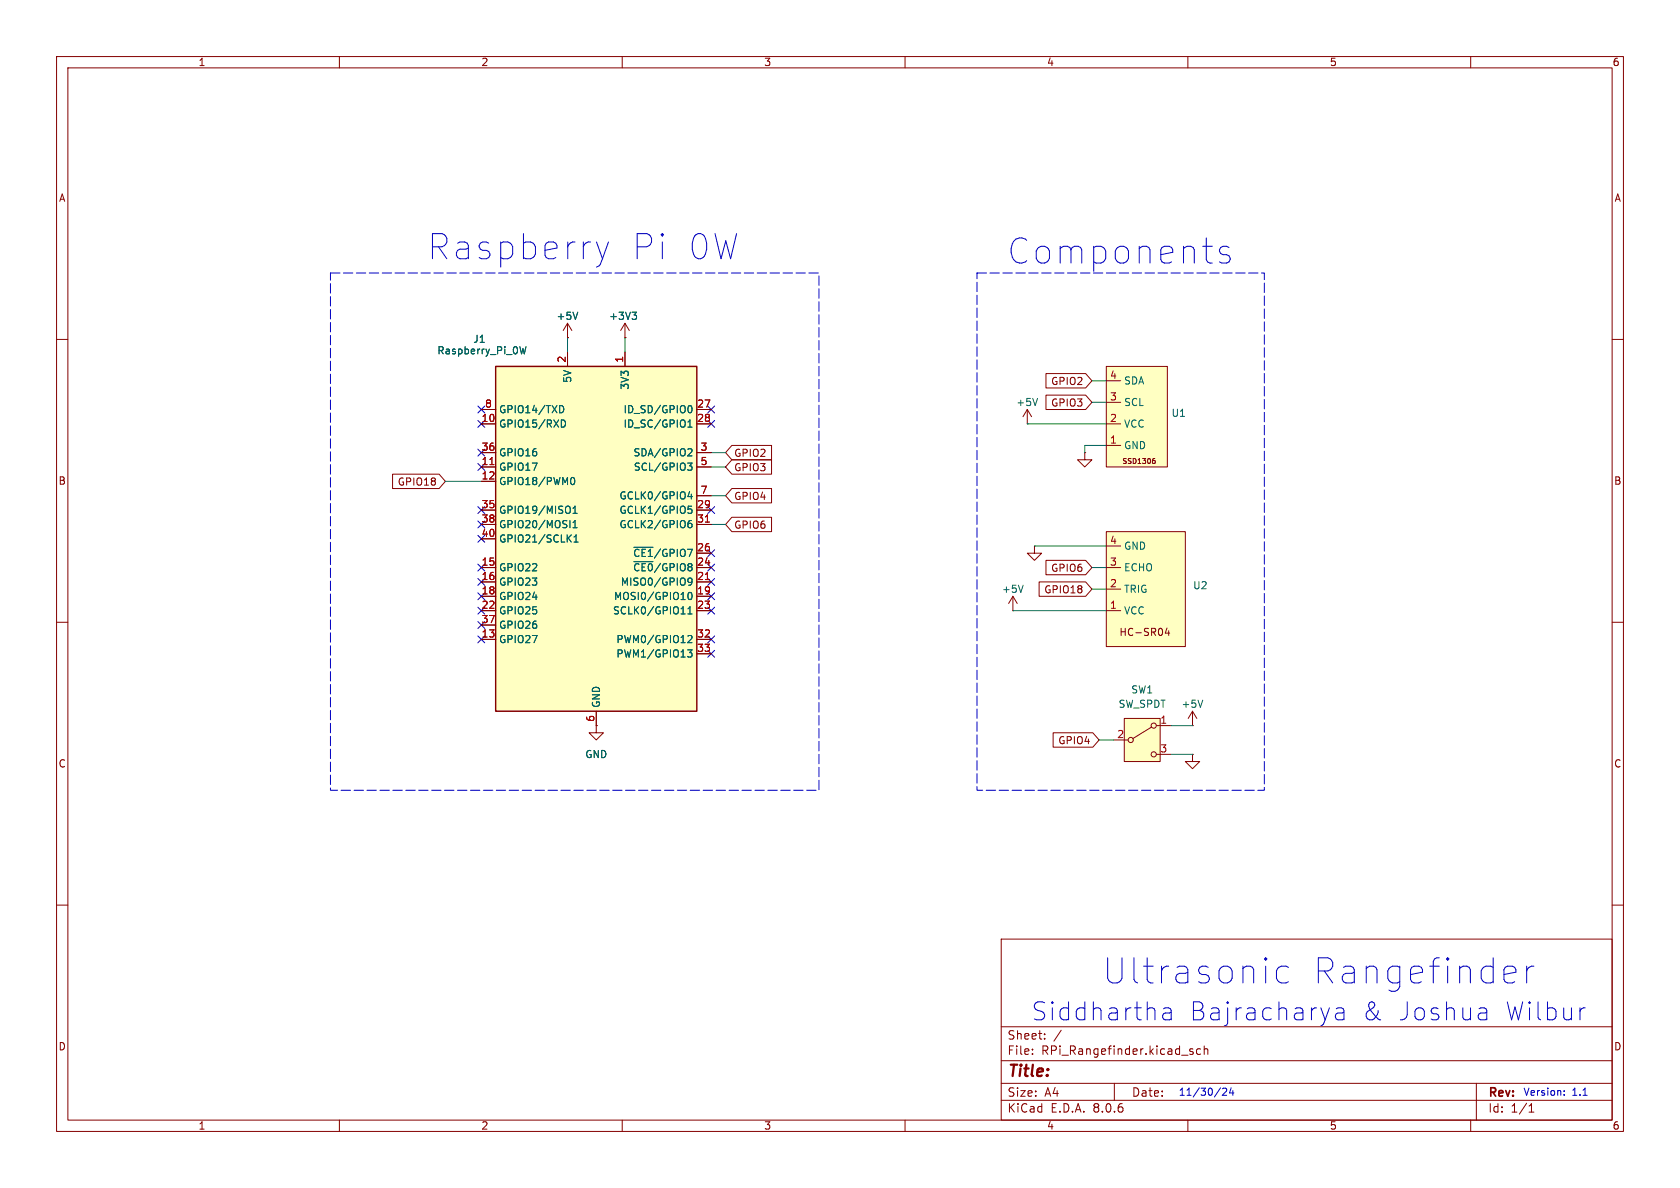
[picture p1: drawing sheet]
<svg xmlns="http://www.w3.org/2000/svg" width="297mm" height="210mm" viewBox="0 0 297 210" stroke-linecap="round" stroke-linejoin="round" font-family="sans-serif">
<g fill="none" stroke="#840000" stroke-width=".18">
<path d="M10 10h277v190h-277zM12 12h273v186h-273zM60 10v2M110 10v2M160 10v2M210 10v2M260 10v2M10 60h2M285 60h2M181.6 74.9h.1M181.6 72.4l-.8 1.3M181.6 72.4v2.5"/>
<path d="M181.6 72.4l.8 1.3M10 110h2M285 110h2M10 160h2M285 160h2M177 166h108v32h-108zM60 198v2M110 198v2M160 198v2M177 194.5h108M177 191.5h108M177 187.5h108"/>
<path d="M177 181.5h108M182.5 186.3v.1M182.5 185.5v.1M184.7 183.6v.1M184.7 182.8v.1M187.6 182.1l-1.3 2M197 191.5v3M210 198v2M210.4 185.8l.5 .2 .1 .2-.3 .2-.4-.1M210.4 185.5h.5M212.2 185.5l-.4-.1-.3 .3v.4l.2 .2h.5M212.9 185.5l.2-.1 .4 .1v.9"/>
<path d="M212.9 184.9v1.5M260 198v2M261 191.5v6.5M270.3 196.6h.9M270.3 195.5l.4-.4v1.5"/>
</g>
<path d="M183.4 70.4l-.4 1.3" fill="none" stroke="#006464" stroke-width=".18"/>
<path d="M87.6 64.8h35.6v60.9h-35.6z" fill="#ffffc2"/>
<path d="M87.6 64.8h35.6v60.9h-35.6z" fill="none" stroke="#840000" stroke-width=".25"/>
<g fill="none" stroke="#840000" stroke-width=".18">
<path d="M100.3 59.7h.1M100.3 57.2v2.5M100.3 57.2l-.7 1.2M100.3 57.2l.8 1.2M110.5 59.7h.1M110.5 57.2v2.5M110.5 57.2l-.8 1.2M110.5 57.2l.8 1.2M85.1 74.9h2.5M85.1 72.4h2.5M100.3 62.2v2.6M110.5 62.2v2.6"/>
<path d="M123.2 74.9h2.5M123.2 72.4h2.5M85.1 82.6h2.5M85.1 85.1h2.5M85.1 90.2h2.5M85.1 80h2.5M85.1 92.7h2.5M85.1 95.3h2.5M123.2 82.6h2.5M123.2 97.8h2.5M123.2 90.2h2.5M123.2 80h2.5"/>
<path d="M123.2 92.7h2.5M123.2 87.6h2.5M191.8 80v1.3h1.2l-1.2 1.3-1.3-1.3h1.3M191.8 80h.1M85.1 113h2.5M85.1 100.3h2.5M85.1 102.9h2.5M85.1 105.4h2.5M85.1 108h2.5M85.1 110.5h2.5M123.2 113h2.5M123.2 100.3h2.5"/>
<path d="M123.2 102.9h2.5M123.2 105.4h2.5M123.2 108h2.5M123.2 115.6h2.5M105.4 128.3v1.2h1.3l-1.3 1.3-1.3-1.3h1.3M105.4 128.3h.1M105.4 125.7v2.6"/>
</g>
<g fill="none" stroke="#006464" stroke-width=".18">
<path d="M102.1 55.2l-.4 1.3M111.7 55.2h.8l-.4 .5M112.3 55.7l.2 .2v.3l-.2 .3M91.9 61.3l.3 1.3 .2-1 .3 1 .3-1.3M98.9 71.7a.64 .64 0 0 1 .8 .6 .64 .64 0 0 1-.8 .7M99.2 74.2a.64 .64 0 0 1 .8 .7 .64 .64 0 0 1-.8 .6M121.6 75.5h.7M121.6 74.6l.4-.4v1.3M121.8 71.8l.1-.1a.68 .68 0 0 1 .5 .6 .68 .68 0 0 1-.5 .7l-.1-.1M121.8 79.3l.4 .1 .1 .3-.7 .9h.7M100.5 95.1l.5 .7M100.8 89.7v.9"/>
<path d="M100.9 84.9l.1-.4 .2-.1a.68 .68 0 0 1 .4 .6 .68 .68 0 0 1-.4 .7l-.2-.2-.1-.3M101 94.6l-.7 .7M101.3 90.7h.7M101.3 93.3h.7M101.3 89.8l.4-.3v1.2M101.3 92.4l.4-.4v1.3M101.5 95.8h.7M101.5 94.9l.3-.3v1.2M112.1 99.3h3.3M112.1 96.7h3.3M121.6 81.9h.7l-.4 .4 .4 .2v.4l-.2 .2h-.4M121.6 92.7l.3-.2 .3 .1 .1 .1v.3l-.2 .3-.4-.1-.1-.2"/>
<path d="M121.9 86.9l-.3 .9h.8M122.2 92l-.3 .1-.3 .5M122.2 87.4v.8M122.3 89.5h-.6l-.1 .6 .2-.1h.4l.1 .2v.4l-.2 .1-.5-.1M120.4 108.5h.7M121.6 114.9h.7l-.4 .5 .4 .1v.5l-.2 .1h-.5M121.6 112.5l.5-.2 .2 .4-.7 .9h.7M121.6 108.5h.7M121.6 107.6l.4-.3v1.2M121.7 104.8l.2-.1a.68 .68 0 0 1 .5 .7 .68 .68 0 0 1-.5 .6l-.2-.1-.1-.4zM122.3 102.7l-.2 .3-.4-.1-.1-.2 .1-.5h.4l.2 .1a.84 .84 0 0 1-.3 1.1h-.3"/>
</g>
<path d="M86.6 82.1h.7M124.7 92.3h.7M124.7 102.5h.7" fill="none" stroke="#a90000" stroke-width=".18"/>
<path d="M195.6 64.8h10.8v17.8h-10.8z" fill="#ffffc2"/>
<path d="M195.6 64.8h10.8v17.8h-10.8zM195.6 78.7h2.5M195.6 74.9h2.5M195.6 71.1h2.5M195.6 67.3h2.5M203.9 81.4l.3 .2v.3h-.3M204 81h.2" fill="none" stroke="#840000" stroke-width=".18"/>
<path d="M195.6 94h13.9v20.3h-13.9z" fill="#ffffc2"/>
<path d="M195.6 94h13.9v20.3h-13.9zM195.6 96.5h2.5M195.6 108h2.5M195.6 104.1h2.5M195.6 100.3h2.5M206.3 111l-.3 .9h.8M206.6 111.5v.8" fill="none" stroke="#840000" stroke-width=".18"/>
<path d="M198.8 127h6.3v7.6h-6.3z" fill="#ffffc2"/>
<g fill="none" stroke="#840000" stroke-width=".18">
<path d="M100.3 59.7h.1M110.5 59.7h.1M85.1 74.9h2.5M85.1 72.4h2.5M100.3 62.2v2.6M110.5 62.2v2.6M123.2 74.9h2.5M123.2 72.4h2.5M129.4 78.7h7v2.6h-7l-1.1-1.3zM184.9 69.8h7l1.1 1.3-1.1 1.3h-7zM184.9 66h7l1.1 1.3-1.1 1.3h-7zM69.4 83.8h8.2l1.1 1.3-1.1 1.3h-8.2z"/>
<path d="M85.1 82.6h2.5M85.1 85.1h2.5M85.1 90.2h2.5M85.1 80h2.5M85.1 92.7h2.5M85.1 95.3h2.5M123.2 82.6h2.5M123.2 97.8h2.5M123.2 90.2h2.5M123.2 80h2.5M123.2 92.7h2.5M123.2 87.6h2.5"/>
<path d="M129.4 91.4h7v2.6h-7l-1.1-1.3zM129.4 86.4h7v2.5h-7l-1.1-1.3zM129.4 81.3h7v2.5h-7l-1.1-1.2zM182.9 96.5v1.3h1.2l-1.2 1.3-1.3-1.3h1.3M182.9 96.5h.1M184.9 99.1h7l1.1 1.2-1.1 1.3h-7zM85.1 113h2.5M85.1 100.3h2.5M85.1 102.9h2.5M85.1 105.4h2.5M85.1 108h2.5M85.1 110.5h2.5"/>
<path d="M123.2 113h2.5M123.2 100.3h2.5M123.2 102.9h2.5M123.2 105.4h2.5M123.2 108h2.5M123.2 115.6h2.5M179.1 108h.1M179.1 105.4l-.8 1.3M179.1 105.4v2.6M179.1 105.4l.7 1.3M183.7 102.9h8.2l1.1 1.2-1.1 1.3h-8.2zM105.4 128.3h.1"/>
<path d="M105.4 125.7v2.6M186.2 129.5h7l1.1 1.3-1.1 1.3h-7zM196.8 130.8h2.6M198.8 127h6.3v7.6h-6.3zM203.6 128.5l-3.3 2.1M204.5 128.3h2.5M204.5 133.4h2.5M210.8 128.3h.1M210.8 133.4v1.2h1.3l-1.3 1.3-1.3-1.3h1.3M210.8 133.4h.1M210.8 125.7l-.7 1.3M210.8 125.7v2.6"/>
<path d="M210.8 125.7l.8 1.3"/>
<circle cx="199.9" cy="130.8" r=".46"/>
<circle cx="204" cy="128.3" r=".46"/>
<circle cx="204" cy="133.4" r=".46"/>
</g>
<g fill="none" stroke="#006464" stroke-width=".18">
<path d="M102.1 55.2l-.4 1.3M111.7 55.2h.8l-.4 .5M112.3 55.7l.2 .2v.3l-.2 .3M91.9 61.3l.3 1.3 .2-1 .3 1 .3-1.3M98.9 71.7a.64 .64 0 0 1 .8 .6 .64 .64 0 0 1-.8 .7M99.2 74.2a.64 .64 0 0 1 .8 .7 .64 .64 0 0 1-.8 .6M121.6 75.5h.7M121.6 74.6l.4-.4v1.3M121.8 71.8l.1-.1a.68 .68 0 0 1 .5 .6 .68 .68 0 0 1-.5 .7l-.1-.1M121.8 79.3l.4 .1 .1 .3-.7 .9h.7M100.5 95.1l.5 .7M100.8 89.7v.9"/>
<path d="M100.9 84.9l.1-.4 .2-.1a.68 .68 0 0 1 .4 .6 .68 .68 0 0 1-.4 .7l-.2-.2-.1-.3M101 94.6l-.7 .7M101.3 90.7h.7M101.3 93.3h.7M101.3 89.8l.4-.3v1.2M101.3 92.4l.4-.4v1.3M101.5 95.8h.7M101.5 94.9l.3-.3v1.2M112.1 99.3h3.3M112.1 96.7h3.3M121.6 81.9h.7l-.4 .4 .4 .2v.4l-.2 .2h-.4M121.6 92.7l.3-.2 .3 .1 .1 .1v.3l-.2 .3-.4-.1-.1-.2"/>
<path d="M121.9 86.9l-.3 .9h.8M122.2 92l-.3 .1-.3 .5M122.2 87.4v.8M122.3 89.5h-.6l-.1 .6 .2-.1h.4l.1 .2v.4l-.2 .1-.5-.1M120.4 108.5h.7M121.6 114.9h.7l-.4 .5 .4 .1v.5l-.2 .1h-.5M121.6 112.5l.5-.2 .2 .4-.7 .9h.7M121.6 108.5h.7M121.6 107.6l.4-.3v1.2M121.7 104.8l.2-.1a.68 .68 0 0 1 .5 .7 .68 .68 0 0 1-.5 .6l-.2-.1-.1-.4zM122.3 102.7l-.2 .3-.4-.1-.1-.2 .1-.5h.4l.2 .1a.84 .84 0 0 1-.3 1.1h-.3M180.9 103.4l-.4 1.3"/>
<path d="M212.6 123.8l-.4 1.2"/>
</g>
<g fill="none" stroke="#0000c2" stroke-width=".18">
<path d="M105.5 42.8l1 2.9M106.5 45.7l-.4 1.1M107.6 42.8l-1.1 2.9M217.3 43.8l-.4-.3h-.7l-.4 .3-.2 .4 .2 .6 1.5 .4 .2 .5-.2 .6-.4 .2h-.9l-.4-.2M205.7 178.3l.3-.1h.6l.3 .1 .2 .3v1.7M207.1 178.9l-.3 .2h-.8a.62 .62 0 0 0-.5 .6 .62 .62 0 0 0 .5 .6h.8l.3-.2M227.8 171l-.4-.2h-.9l-.4 .2-.4 .6v1.3l.4 .6 .4 .3h.9l.4-.3M236.2 178.3l.3-.1h.6l.3 .1 .2 .3v1.7M237.6 178.9l-.3 .2h-.8a.62 .62 0 0 0-.4 .6 .62 .62 0 0 0 .4 .6h.8l.3-.2M261.8 178.2h.6l.3 .1 .1 .3v1.7M262.8 178.9l-.3 .2h-.7M267.4 170.8l.4 .2 .2 .4v.5l-2.1 .4"/>
<path d="M267.8 173.5l-.4 .3M269.9 170.8v3M271.2 170.8a1.14 1.14 0 0 0-1.3 .8M280.2 178.2a.81 .81 0 0 0-.9 .6M215.8 192.3l-1.1 1.6M216.1 192.5l.5-.1 .3 .3-.8 .9h.8M217.7 192.3l-.3 .9h.7M218 192.8v.8M262.8 180.1l-.3 .2h-.7M276.5 193.5v.1M276.5 192.8v.2"/>
</g>
<path d="M58.4 48.3h86.4v91.4h-86.4zM172.7 48.3h50.8v91.4h-50.8z" fill="none" stroke="#0000c2" stroke-width=".18" stroke-dasharray="1.7 .6"/>
<g fill="none" stroke="#009600" stroke-width=".18">
<path d="M100.3 59.7v2.5M110.5 59.7v2.5M181.6 74.9h14M193 67.3h2.6M193 71.1h2.6M195.6 78.7h-3.8v1.3M78.7 85.1h6.4M125.7 82.6h2.6M125.7 87.6h2.6M125.7 80h2.6M125.7 92.7h2.6M182.9 96.5h12.7"/>
<path d="M179.1 108h16.5M193 104.1h2.6M193 100.3h2.6M194.3 130.8h2.5M207 128.3h3.8M207 133.4h3.8"/>
</g>
<g fill="none" stroke="#000084" stroke-width=".18">
<path d="M84.5 71.8l1.2 1.2M84.5 79.4l1.2 1.2M84.5 74.3l1.2 1.2M85.7 71.8l-1.2 1.2M85.7 79.4l-1.2 1.2M85.7 74.3l-1.2 1.2M125.1 71.8l1.2 1.2M125.1 74.3l1.2 1.2M126.3 71.8l-1.2 1.2M126.3 74.3l-1.2 1.2M84.5 81.9l1.2 1.3M84.5 89.6l1.2 1.2"/>
<path d="M84.5 92.1l1.2 1.2M84.5 94.6l1.2 1.3M84.5 99.7l1.2 1.2M85.7 81.9l-1.2 1.3M85.7 89.6l-1.2 1.2M85.7 92.1l-1.2 1.2M85.7 94.6l-1.2 1.3M85.7 99.7l-1.2 1.2M125.1 99.7l1.2 1.2M125.1 89.6l1.2 1.2M125.1 97.2l1.2 1.2M126.3 99.7l-1.2 1.2"/>
<path d="M126.3 89.6l-1.2 1.2M126.3 97.2l-1.2 1.2M84.5 102.3l1.2 1.2M84.5 109.9l1.2 1.2M84.5 107.3l1.2 1.3M84.5 104.8l1.2 1.2M84.5 112.4l1.2 1.2M85.7 102.3l-1.2 1.2M85.7 112.4l-1.2 1.2M85.7 109.9l-1.2 1.2M85.7 107.3l-1.2 1.3M85.7 104.8l-1.2 1.2"/>
<path d="M125.1 102.3l1.2 1.2M125.1 112.4l1.2 1.2M125.1 104.8l1.2 1.2M125.1 115l1.2 1.2M125.1 107.3l1.2 1.3M126.3 102.3l-1.2 1.2M126.3 112.4l-1.2 1.2M126.3 104.8l-1.2 1.2M126.3 115l-1.2 1.2M126.3 107.3l-1.2 1.3"/>
</g>
<path d="M86.6 82.1h.7M124.7 92.3h.7M124.7 102.5h.7" fill="none" stroke="#a90000" stroke-width=".18"/>
<g font-size="6.2" fill="#0000c2">
<text x="75.6" y="46.1">Raspberry</text>
<text x="111.4" y="46.1">Pi 0W</text>
<text x="178.1" y="46.9">Components</text>
<text x="195" y="174.2">Ultrasonic</text>
<text x="231.8" y="174.2">Rangefinder</text>
</g>
<g font-size="4.4" fill="#0000c2">
<text x="182.3" y="180.6">Siddhartha</text>
<text x="210.1" y="180.6">Bajracharya</text>
<text x="240.5" y="180.6">&amp;</text>
<text x="246.7" y="180.6">Joshua</text>
<text x="265.4" y="180.6">Wilbur</text>
</g>
<text font-size="2.8" fill="#840000" x="178" y="190.9">Title:</text>
<g font-size="2.1" fill="#840000">
<text x="178" y="184">Sheet:</text>
<text x="178" y="186.7">File:</text>
<text x="184.1" y="186.7">RPi_Rangefinder.kicad_sch</text>
<text x="178" y="196.9">KiCad</text>
<text x="178" y="194.1">Size:</text>
<text x="184.7" y="194.1">A4</text>
<text x="185.7" y="196.9">E.D.A.</text>
<text x="193.3" y="196.9">8.0.6</text>
<text x="200" y="194.1">Date:</text>
<text x="263" y="194.3">Rev:</text>
<text x="263" y="196.9">Id:</text>
<text x="267.1" y="196.9">1/1</text>
</g>
<g font-size="1.8" fill="#840000">
<text x="35" y="11.9">1</text>
<text x="85" y="11.9">2</text>
<text x="135" y="11.9">3</text>
<text x="185" y="11.9">4</text>
<text x="235" y="11.9">5</text>
<text x="285" y="11.9">6</text>
<text x="10.3" y="35.9">A</text>
<text x="285.3" y="35.9">A</text>
<text x="185.7" y="68.3">GPIO2</text>
<text x="185.7" y="72.1">GPIO3</text>
<text x="129.7" y="81">GPIO2</text>
<text x="129.7" y="83.5">GPIO3</text>
<text x="10.3" y="85.9">B</text>
<text x="70.2" y="86">GPIO18</text>
<text x="129.7" y="88.6">GPIO4</text>
<text x="285.3" y="85.9">B</text>
<text x="129.7" y="93.7">GPIO6</text>
<text x="185.7" y="101.3">GPIO6</text>
<text x="184.5" y="105.1">GPIO18</text>
<text x="197.8" y="112.6">HC-SR04</text>
<text x="187" y="131.8">GPIO4</text>
<text x="10.3" y="135.9">C</text>
<text x="285.3" y="135.9">C</text>
<text x="10.3" y="185.9">D</text>
<text x="285.3" y="185.9">D</text>
<text x="35" y="199.9">1</text>
<text x="85" y="199.9">2</text>
<text x="135" y="199.9">3</text>
<text x="185" y="199.9">4</text>
<text x="235" y="199.9">5</text>
<text x="285" y="199.9">6</text>
</g>
<g font-size="1.8" fill="#006464">
<text x="98.3" y="56.7">+5V</text>
<text x="107.6" y="56.7">+3V3</text>
<text x="77.2" y="62.8">Raspberry_Pi_0W</text>
<text x="83.6" y="60.8">J1</text>
<text x="101.2" y="67.8" transform="rotate(-90 101.2 67.8)">5V</text>
<text x="111.4" y="69" transform="rotate(-90 111.4 69)">3V3</text>
<text x="179.6" y="72">+5V</text>
<text x="198.6" y="72">SCL</text>
<text x="198.6" y="68.2">SDA</text>
<text x="88.1" y="75.8">GPIO15/RXD</text>
<text x="88.1" y="73.3">GPIO14/TXD</text>
<text x="110.1" y="73.3">ID_SD/GPIO0</text>
<text x="110.1" y="75.8">ID_SC/GPIO1</text>
<text x="198.6" y="75.8">VCC</text>
<text x="207" y="73.9">U1</text>
<text x="88.1" y="83.4">GPIO17</text>
<text x="88.1" y="80.9">GPIO16</text>
<text x="111.9" y="80.9">SDA/GPIO2</text>
<text x="112" y="83.4">SCL/GPIO3</text>
<text x="198.6" y="79.6">GND</text>
<text x="88.1" y="86">GPIO18/PWM0</text>
<text x="109.4" y="88.5">GCLK0/GPIO4</text>
<text x="88.1" y="91">GPIO19/MISO1</text>
<text x="88.1" y="93.6">GPIO20/MOSI1</text>
<text x="109.4" y="91">GCLK1/GPIO5</text>
<text x="109.4" y="93.6">GCLK2/GPIO6</text>
<text x="88.1" y="101.2">GPIO22</text>
<text x="88.1" y="96.1">GPIO21/SCLK1</text>
<text x="111.8" y="101.2">~{CE0}/GPIO8</text>
<text x="111.8" y="98.7">~{CE1}/GPIO7</text>
<text x="198.6" y="101.2">ECHO</text>
<text x="198.6" y="97.4">GND</text>
<text x="88.1" y="103.7">GPIO23</text>
<text x="88.1" y="106.3">GPIO24</text>
<text x="108.4" y="106.3">MOSI0/GPIO10</text>
<text x="109.7" y="103.7">MISO0/GPIO9</text>
<text x="177" y="105">+5V</text>
<text x="198.6" y="105">TRIG</text>
<text x="210.8" y="104.4">U2</text>
<text x="88.1" y="113.9">GPIO27</text>
<text x="88.1" y="108.8">GPIO25</text>
<text x="88.1" y="111.4">GPIO26</text>
<text x="108.3" y="108.8">SCLK0/GPIO11</text>
<text x="108.9" y="113.9">PWM0/GPIO12</text>
<text x="198.6" y="108.8">VCC</text>
<text x="108.9" y="116.4">PWM1/GPIO13</text>
<text x="106.3" y="125.2" transform="rotate(-90 106.3 125.2)">GND</text>
<text x="197.7" y="125.3">SW_SPDT</text>
<text x="199.9" y="122.8">SW1</text>
<text x="208.8" y="125.3">+5V</text>
<text x="103.4" y="134.2">GND</text>
</g>
<g font-size="1.8" fill="#a90000">
<text x="100.1" y="64.2" transform="rotate(-90 100.1 64.2)">2</text>
<text x="110.2" y="64.2" transform="rotate(-90 110.2 64.2)">1</text>
<text x="196.1" y="70.9">3</text>
<text x="196.1" y="67.1">4</text>
<text x="85" y="74.7">10</text>
<text x="85.7" y="72.1">8</text>
<text x="123.1" y="72.1">27</text>
<text x="123.1" y="74.7">28</text>
<text x="196.1" y="74.7">2</text>
<text x="85" y="82.3">11</text>
<text x="85" y="79.8">36</text>
<text x="123.8" y="79.8">3</text>
<text x="123.8" y="82.3">5</text>
<text x="196.1" y="78.5">1</text>
<text x="85" y="84.8">12</text>
<text x="85" y="89.9">35</text>
<text x="123.1" y="89.9">29</text>
<text x="123.8" y="87.4">7</text>
<text x="85" y="92.5">38</text>
<text x="85" y="95">40</text>
<text x="123.1" y="92.5">31</text>
<text x="85" y="100.1">15</text>
<text x="123.1" y="100.1">24</text>
<text x="123.1" y="97.5">26</text>
<text x="196.1" y="100.1">3</text>
<text x="196.1" y="96.3">4</text>
<text x="85" y="102.6">16</text>
<text x="85" y="105.2">18</text>
<text x="85" y="107.7">22</text>
<text x="123.1" y="105.2">19</text>
<text x="123.1" y="102.6">21</text>
<text x="123.1" y="107.7">23</text>
<text x="196.1" y="107.7">1</text>
<text x="196.1" y="103.9">2</text>
<text x="85" y="112.8">13</text>
<text x="85" y="110.2">37</text>
<text x="123.1" y="112.8">32</text>
<text x="123.1" y="115.3">33</text>
<text x="105.2" y="127.7" transform="rotate(-90 105.2 127.7)">6</text>
<text x="197.4" y="130.6">2</text>
<text x="205" y="128">1</text>
<text x="205" y="133.1">3</text>
</g>
<g font-size="1.8" fill="#0000c2">
<text x="208.3" y="193.9">11/30/24</text>
<text x="269.2" y="193.9">Version:</text>
<text x="277.9" y="193.9">1.1</text>
</g>
<text font-size="1.2" fill="#840000" x="198.3" y="82.2">SSD1306</text>
</svg>
